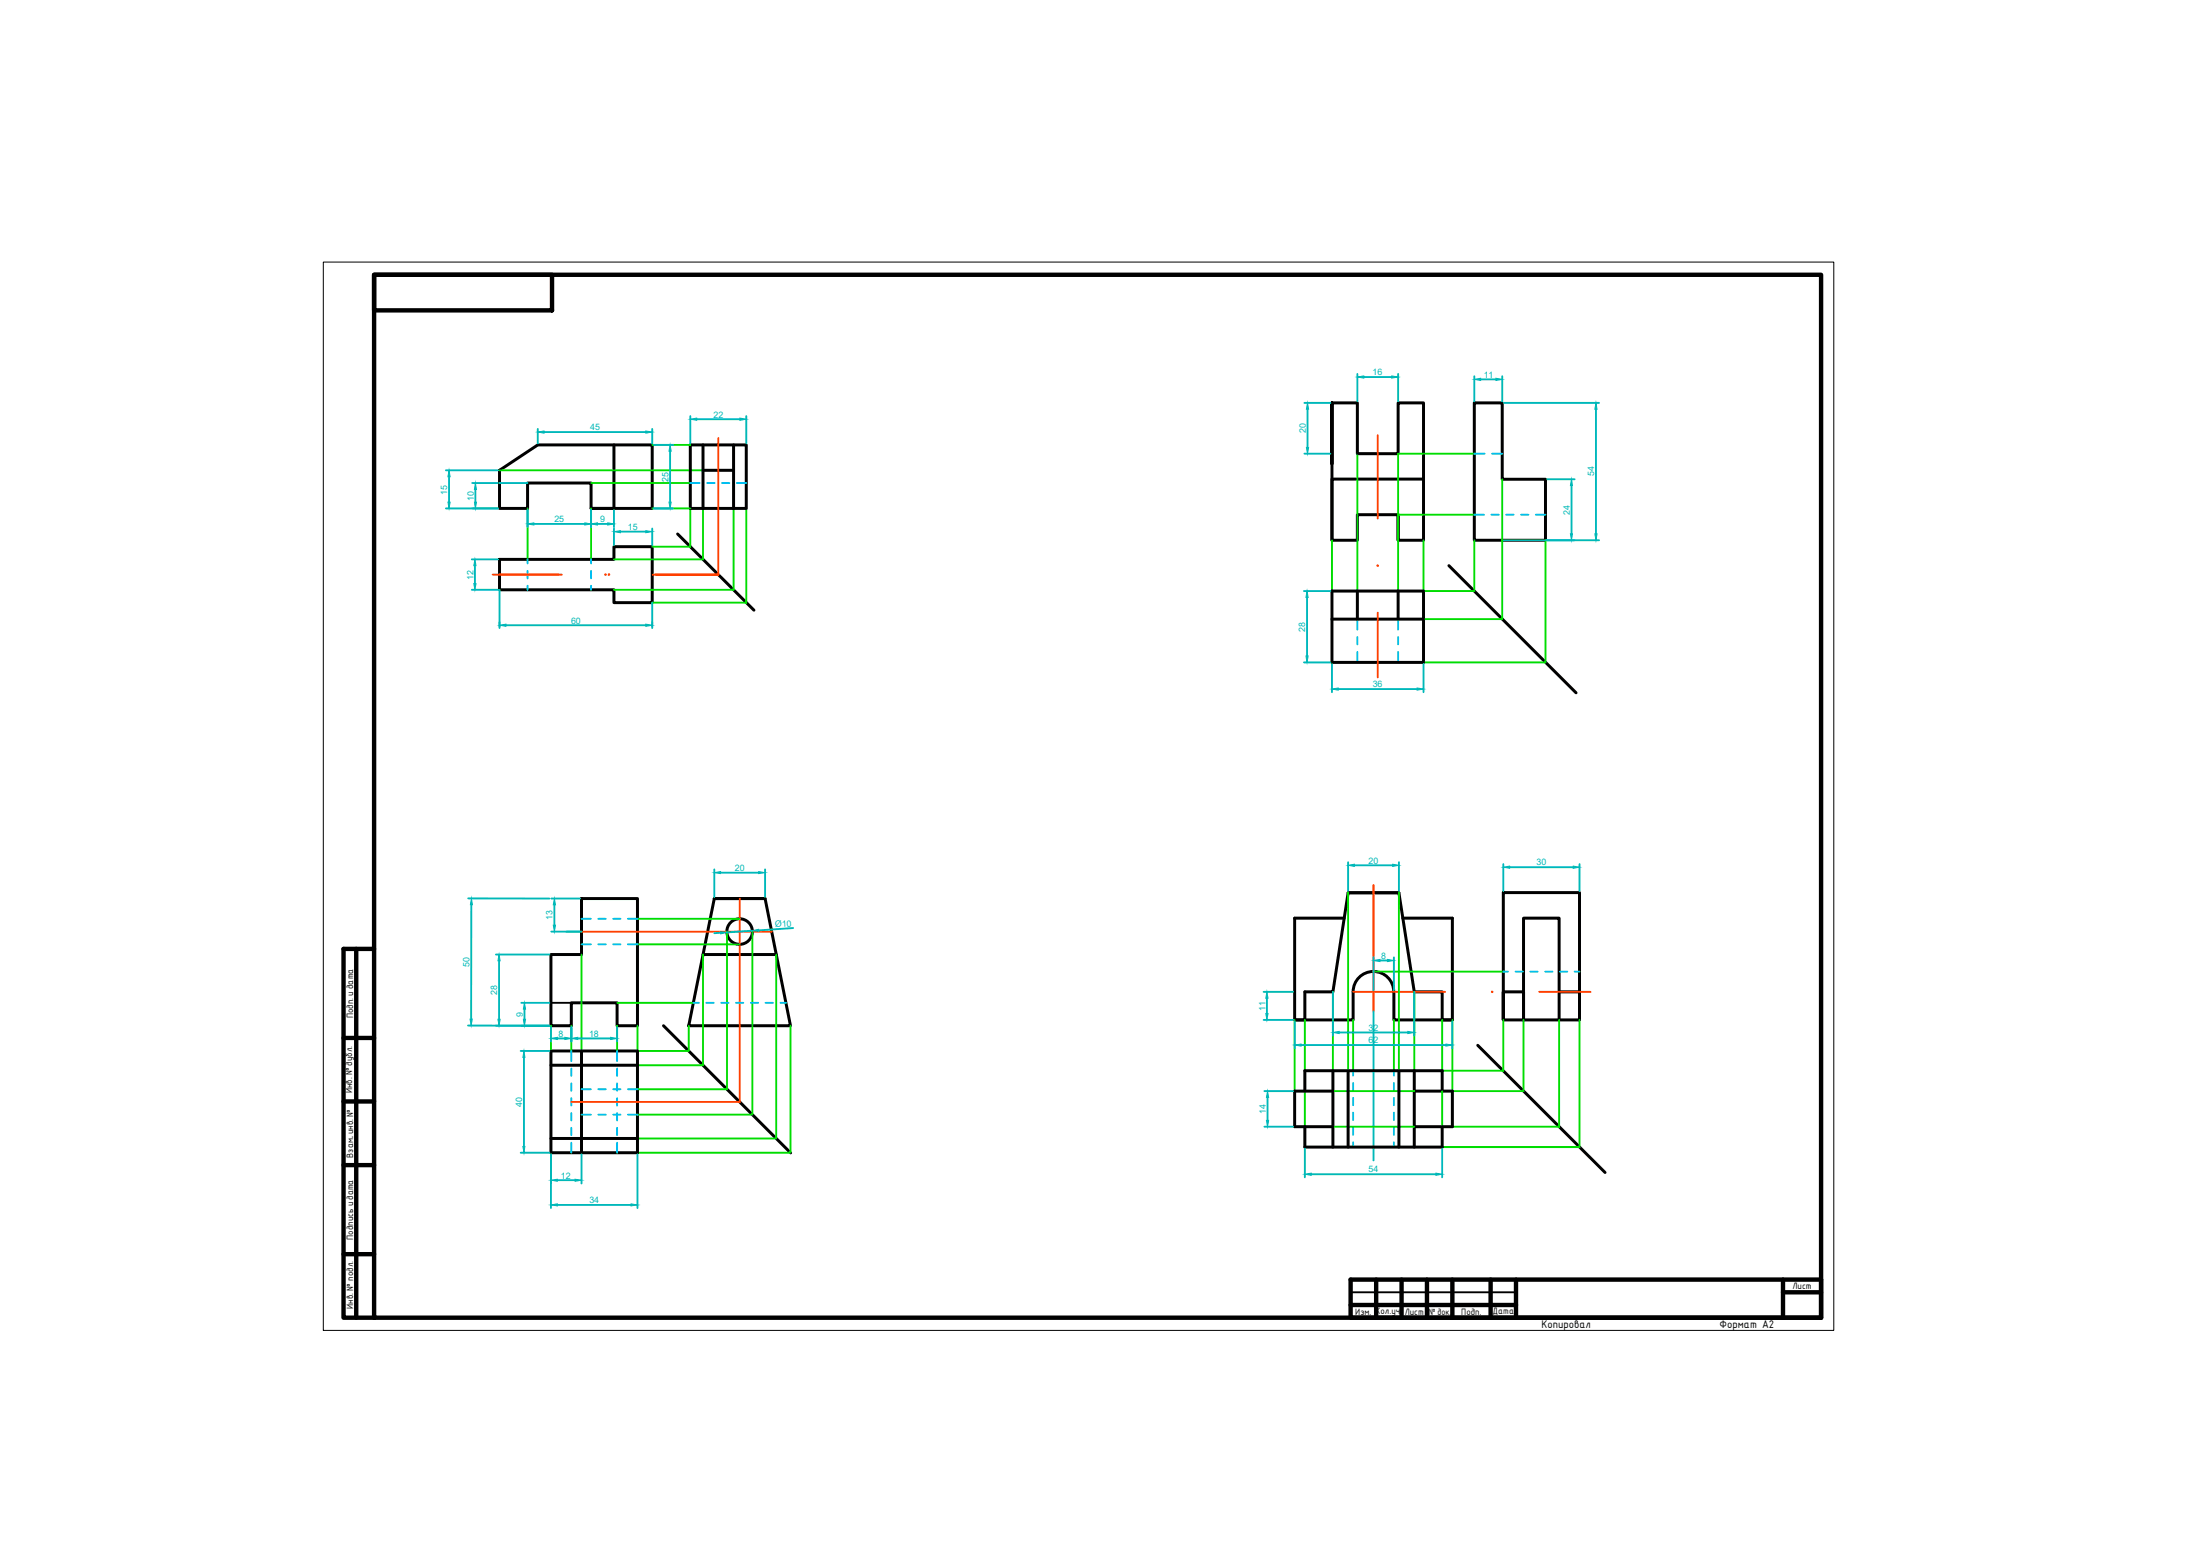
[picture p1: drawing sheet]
<svg xmlns="http://www.w3.org/2000/svg" width="297mm" height="210mm" viewBox="0 0 297 210" stroke-linecap="round" stroke-linejoin="round" font-family="sans-serif">
<g fill="none" stroke="#000" stroke-width=".4">
<path d="M179.8 54.4h3.5v6.8h5.5v-6.8h3.4v18.5h-3.4v-3.4h-5.5v3.4h-3.5v-18.5v8.2M199.1 54.4h3.7v10.3h5.9v8.2h-9.6zM67.4 63.5l5.2-3.4h15.5v8.5h-8.3v-3.4h-8.6v3.4h-3.8zM67.4 75.5h15.5v-1.7h5.2v7.6h-5.2v-1.8h-15.5zM82.9 60.1v8.5h-3.1M91.5 72.1l10.3 10.3M93.2 60.1h7.6v8.5h-7.6zM94.9 60.1v8.5M94.9 63.5h4.1M99 60.1v8.5M179.8 79.8h12.4v9.6h-12.4zM183.3 79.8v3.8"/>
<path d="M188.8 69.5v3.4M188.8 79.8v3.8M192.2 64.7h-12.4v8.2M195.6 76.4l17.2 17.1M179.8 83.6h12.4M78.5 121.3h7.6v17.2h-2.8v-3.1h-6.2v3.1h-2.7v-9.7h4.1zM89.6 138.5l17.2 17.1M94.9 128.8h9.9M96.4 121.3h6.9l3.4 17.2h-13.7zM96.4 121.3h6.9M174.8 137.7h1.4v-3.8h3.8l2-13.4h6.9l2.1 13.4h3.7v3.8h1.4M181.5 123.9h-6.7v13.8h7.9v-3.8a2.74 2.74 0 0 1 2.7-2.8 2.74 2.74 0 0 1 2.8 2.8"/>
<path d="M182 120.5h6.9M189.4 123.9h6.7v13.8h-7.9v-3.8M203 120.5h10.3v17.2h-10.3zM203 133.9v3.8v-3.8h2.7v3.8v-13.8h4.8v13.8M210.5 133.9h2.8v3.8M74.4 141.9h11.7v13.7h-11.7zM74.4 143.8h11.7M74.4 153.7h11.7M78.5 141.9v13.7M176.2 147.3v-2.8h18.5v2.8M176.2 152.1v2.7h18.5v-2.7M180 144.5v10.3"/>
<path d="M180 147.3h-5.2v4.8h5.2M182 144.5v10.3M188.9 144.5v10.3M191 144.5v10.3M191 147.3h5.1v4.8h-5.1M199.5 141.1l17.2 17.2"/>
<circle cx="99.9" cy="125.7" r="1.73"/>
</g>
<g fill="none" stroke="#0d0" stroke-width=".25">
<path d="M67.4 63.5h27.5M71.2 68.6v6.9M79.8 65.2h13.4M79.8 68.6v6.9M88.1 68.6h5.1v5.2h-5.1M88.1 60.1h5.1M94.9 68.6v6.9h-12M99 68.6v11h-16.1M100.8 68.6v12.8h-12.7M179.8 72.9v6.9M183.3 61.2v18.6M188.8 69.5h10.3"/>
<path d="M192.2 72.9v6.9h6.9v-6.9M199.1 61.2h-10.3v18.6M202.8 64.7v18.9h-10.6M208.7 72.9v16.5h-16.5M74.4 138.5v3.4M77.1 138.5v3.4M78.5 128.8v13.1M83.3 138.5v3.4M83.3 135.4h10.3M86.1 138.5v3.4h6.9v-3.4M86.1 124h13.8M86.1 127.5h13.8"/>
<path d="M94.9 128.8v15h-8.8M98.2 125.8v21.2h-12.1M101.6 125.8v24.7h-15.5M104.8 128.8v24.9h-18.7M106.7 138.5v17.1h-20.6M174.8 137.7v9.6M176.2 137.7v6.8M180 133.9v10.6M182 120.5v24M182.7 137.7v6.8M185.4 131.2h17.6M188.2 137.7v6.8"/>
<path d="M188.9 120.5v24M191 133.9v10.6M194.7 137.7v6.8h8.3v-6.8M196.1 137.7v9.6h9.6v-9.6M210.5 137.7v14.4h-14.4M213.3 137.7v17.1M176.2 147.3v4.8M180 147.3h11M180 152.1h11M194.7 154.8h18.6h-18.6M194.7 147.3v4.8"/>
</g>
<g fill="none" stroke="#00bfff" stroke-width=".25">
<path d="M71.2 75.5v.6M71.2 77.1v1M71.2 79.1v.5M79.8 75.5v.6M79.8 77.1v1M79.8 79.1v.5M93.2 65.2h1.3M95.5 65.2h1M97.5 65.2h1M99.5 65.2h1.3M199.1 69.5h1.3M199.1 61.2h1.4"/>
<path d="M201.4 69.5h1M201.5 61.2h1.3M203.4 69.5h1M205.4 69.5h1M207.4 69.5h1.3M183.3 83.6v1.4M183.3 86v1M183.3 88v1.4M188.8 83.6v1.4M188.8 86v1M188.8 88v1.4M78.5 124h1.3"/>
<path d="M78.5 127.5h1.3M80.8 124h1M80.8 127.5h1M82.8 124h1M82.8 127.5h1M84.8 124h1.3M84.8 127.5h1.3M93.6 135.4h.8M95.4 135.4h1M97.4 135.4h1M99.4 135.4h1M101.4 135.4h1"/>
<path d="M103.4 135.4h1M105.4 135.4h.7M203 131.2h.6M204.6 131.2h1M206.6 131.2h1M208.6 131.2h1M210.6 131.2h1M212.6 131.2h.7M77.1 141.9v1.3M77.1 144.2v1M77.1 146.2v1M77.1 148.2v1"/>
<path d="M77.1 150.2v1M77.1 152.2v1M77.1 154.2v1.4M78.5 147h1.3M78.5 150.5h1.3M80.8 147h1M80.8 150.5h1M82.8 147h1M82.8 150.5h1M83.3 141.9v1.3M83.3 144.2v1M83.3 146.2v1"/>
<path d="M83.3 148.2v1M83.3 150.2v1M83.3 152.2v1M83.3 154.2v1.4M84.8 147h1.3M84.8 150.5h1.3M182.7 144.5v.7M182.7 146.2v1M182.7 148.2v1M182.7 150.2v1M182.7 152.2v1M182.7 154.2v.6"/>
<path d="M188.2 144.5v.7M188.2 146.2v1M188.2 148.2v1M188.2 150.2v1M188.2 152.2v1M188.2 154.2v.6"/>
</g>
<!-- layer: 0 -->
<path d="M67.4 77.6v2M183.3 61.2h2.7M74.4 135.4h2.7M78.5 121.3v4.5M182.4 174.4h22.3" fill="none" stroke="#000" stroke-width=".25"/>
<path d="M97 59.1v18.5M186 58.7v11.3M66.5 77.6h9.4M88.1 77.6h8.9h-8.4M186 82.7v8.7M185.4 119.5v17M78.5 125.8h25.7M99.9 121.3v27.4h-22.8M182.7 133.9h12.4M207.8 133.9h7" fill="none" stroke="#ff3f00" stroke-width=".25"/>
<g fill="#ff3f00" stroke="#ff3f00" stroke-width=".14">
<circle cx="82.2" cy="77.6" r=".11"/>
<circle cx="81.7" cy="77.6" r=".11"/>
<circle cx="201.5" cy="133.9" r=".11"/>
<circle cx="186" cy="76.4" r=".11"/>
</g>
<g fill="none" stroke="#00b8b8" stroke-width=".25">
<path d="M72.6 57.9v1.9M73.5 58.3h13.7M88.1 57.9v1.9M93.2 56.2v3.6M94.1 56.6h5.8M100.8 56.2v3.6M176.1 54.4h3.5M176.5 55.2v5.2M183.3 50.5v3.7M184.1 50.9h3.8M188.8 50.5v3.7M199.1 50.8v3.4"/>
<path d="M199.9 51.2h2.1M202.8 50.8v3.4M203 54.4h12.9M215.5 55.3v16.8M60.2 68.6h7M60.2 63.5h7M60.6 64.4v3.4M63.7 75.5h3.5M63.7 79.6h3.5M63.8 65.2h3.4M64.1 76.4v2.4M64.2 66.1v1.7"/>
<path d="M67.4 79.6v5.2M67.4 65.2h3.8M71.2 68.8v2.3M72.1 70.7h6.9M79.8 68.8v2.3M80.7 70.7h1.3M82.9 68.8v2.3M82.9 71.3v2.3M83.8 71.8h3.4M88.1 71.3v2.3M88.3 60.1h2.6M88.3 68.6h2.6"/>
<path d="M90.5 60.9v6.9M176.1 79.8h3.5M176.1 61.2h3.5M203 72.9h12.9M208.9 64.7h3.7M212.2 65.5v6.6M68.3 84.4h18.9M88.1 81.4v3.4M176.1 89.4h3.5M176.5 80.7v7.8M179.8 89.6v3.8M180.7 93h10.6"/>
<path d="M192.2 89.6v3.8M96.4 117.4v3.7M97.3 117.8h5.1M103.3 117.4v3.7M182 116.4v3.9M182.9 116.8h5.1M188.9 116.4v3.9M203 116.6v3.7M203.8 117.1h8.6M213.3 116.6v3.7M63.2 138.4l11 .1M63.2 121.3h11"/>
<path d="M63.6 122.1v15.5M67 128.8h7.2M67.4 129.7v7.9M70.4 135.4h3.8M70.8 136.2v1.4M74.4 138.7v1.9M74.4 125.8h4.1M74.4 121.3h3.9M74.9 122.1v2.8M77.1 138.7v1.9M83.3 138.7v1.9M97.3 125.9l-.9 .1"/>
<path d="M101.6 125.6l-3.4 .3M107.1 125.3l-4.7 .3M170.6 133.9h4M170.6 137.7h4M171.1 134.8v2M174.8 137.9v3.6M180 133.9v3.8M180 137.9v1.9M180.8 139.4h9.3M185.4 129.2v4.5M185.4 136.5v20.1M186.3 129.7h1"/>
<path d="M188.2 129.2v4.5M191 133.9v3.8M191 137.9v1.9M196.1 137.9v3.6M70.3 141.9h3.9M70.3 155.6h3.9M70.7 142.7v12.1M74.4 155.8v7.3M75.3 159.3h2.3M75.3 140.2h1M78 140.2h4.5M78.5 155.8v4"/>
<path d="M86.1 155.8v7.3M170.7 147.3h3.9M170.7 152.1h3.9M171.1 148.2v3M175.7 141.1h19.5M176.2 155.1v3.8M177 158.5h16.9M194.7 155.1v3.8M75.3 162.7h9.9"/>
</g>
<g fill="#00b8b8" stroke="#00b8b8" stroke-width=".14">
<path d="M67.4 84.4l.9-.1v.2z"/>
<path d="M87.2 84.3l.9 .1-.9 .1z"/>
<path d="M71.2 70.7l.9-.1v.3z"/>
<path d="M79 70.6l.8 .1-.8 .2z"/>
<path d="M79.8 70.7l.9-.1v.3z"/>
<path d="M82 70.6l.9 .1-.9 .2z"/>
<path d="M90.5 60.1l.1 .8h-.3z"/>
<path d="M90.3 67.8h.3l-.1 .8z"/>
<path d="M72.6 58.3l.9-.1v.3z"/>
<path d="M87.2 58.2l.9 .1-.9 .2z"/>
<path d="M64.2 65.2l.1 .9h-.2z"/>
<path d="M64.1 67.8h.2l-.1 .8z"/>
<path d="M60.6 63.5l.2 .9h-.3z"/>
<path d="M60.5 67.8h.3l-.2 .8z"/>
<path d="M64.1 75.5l.2 .9h-.3z"/>
<path d="M64 78.8h.3l-.2 .8z"/>
<path d="M93.2 56.6l.9-.2v.3z"/>
<path d="M99.9 56.4l.9 .2-.9 .1z"/>
<path d="M82.9 71.8l.9-.2v.3z"/>
<path d="M87.2 71.6l.9 .2-.9 .1z"/>
<path d="M70.7 141.9l.2 .8h-.3z"/>
<path d="M70.6 154.8h.3l-.2 .8z"/>
<path d="M96.4 117.8l.9-.1v.2z"/>
<path d="M102.4 117.7l.9 .1-.9 .1z"/>
<path d="M97.3 125.8l.9 .1-.9 .2z"/>
<path d="M101.6 125.6l.8-.2 .1 .3z"/>
<path d="M74.7 124.9h.3l-.1 .9z"/>
<path d="M74.9 121.3l.1 .8h-.3z"/>
<path d="M74.4 159.3l.9-.1v.3z"/>
<path d="M77.6 159.2l.9 .1-.9 .2z"/>
<path d="M74.4 140.2l.9-.2v.3z"/>
<path d="M76.3 140l.8 .2-.8 .1z"/>
<path d="M77.1 140.2l.9-.2v.3z"/>
<path d="M82.5 140l.8 .2-.8 .1z"/>
<path d="M74.4 162.7l.9-.2v.3z"/>
<path d="M85.2 162.5l.9 .2-.9 .1z"/>
<path d="M70.8 135.4l.2 .8h-.3z"/>
<path d="M70.7 137.6h.3l-.2 .9z"/>
<path d="M67.4 128.8l.1 .9h-.3z"/>
<path d="M67.2 137.6h.3l-.1 .9z"/>
<path d="M63.5 137.6h.3l-.2 .8z"/>
<path d="M63.7 121.3l.1 .8h-.3z"/>
<path d="M199.1 51.2l.8-.1v.3z"/>
<path d="M202 51.1l.8 .1-.8 .2z"/>
<path d="M176.4 60.4h.3l-.2 .8z"/>
<path d="M176.5 54.4l.2 .8h-.3z"/>
<path d="M183.3 50.9l.8-.2v.3z"/>
<path d="M187.9 50.7l.9 .2-.9 .1z"/>
<path d="M179.8 93l.9-.1v.3z"/>
<path d="M191.3 92.9l.9 .1-.9 .2z"/>
<path d="M212.2 64.7l.1 .8h-.3z"/>
<path d="M212 72.1h.3l-.1 .8z"/>
<path d="M215.5 54.4l.1 .9h-.3z"/>
<path d="M215.3 72.1h.3l-.1 .8z"/>
<path d="M176.5 79.8l.1 .9h-.3z"/>
<path d="M176.3 88.5h.3l-.1 .9z"/>
<path d="M182 116.8l.9-.1v.3z"/>
<path d="M188 116.7l.9 .1-.9 .2z"/>
<path d="M171.1 133.9l.1 .9h-.3z"/>
<path d="M170.9 136.8h.3l-.1 .9z"/>
<path d="M180 139.4l.8-.2v.3z"/>
<path d="M190.1 139.2l.9 .2-.9 .1z"/>
<path d="M174.8 141.1l.9-.2v.3z"/>
<path d="M195.2 140.9l.9 .2-.9 .1z"/>
<path d="M176.2 158.5l.8-.1v.3z"/>
<path d="M193.9 158.4l.8 .1-.8 .2z"/>
<path d="M203 117.1l.8-.2v.3z"/>
<path d="M212.4 116.9l.9 .2-.9 .1z"/>
<path d="M171.1 147.3l.2 .9h-.3z"/>
<path d="M171 151.2h.3l-.2 .9z"/>
<path d="M185.4 129.7l.9-.2v.3z"/>
<path d="M187.3 129.5l.9 .2-.9 .1z"/>
</g>
<!-- layer: 0 -->
<g fill="none" stroke="#000" stroke-width=".59">
<path d="M50.5 37.1h195.4v140.8h-195.4zM50.5 37.1h24v4.8h-24zM48.1 128.1v49.8M50.5 128.1h-4.1v49.8h4.1M46.4 140.1h4.1M46.4 148.7h4.1M46.4 157.3h4.1M46.4 169.3h4.1M182.4 172.7h63.5v5.2h-63.5zM182.4 176.2h22.3M185.8 172.7v5.2M189.2 172.7v5.2"/>
<path d="M192.7 172.7v5.2M196.1 172.7v5.2M201.3 172.7v5.2M204.7 172.7v5.2M240.7 174.4h5.2M240.7 172.7v5.2"/>
</g>
<path d="M50.5 128.1v49.8" fill="none" stroke="#000" stroke-width=".3"/>
<path d="M43.7 35.4h203.9v144.2h-203.9z" fill="none" stroke="#000" stroke-width=".14"/>
<g font-size="1.4">
<text x="208.1" y="179.2">Копировал</text>
<text x="232.2" y="179.2">Формат A2</text>
</g>
<g font-size="1.2" fill="#00b8b8">
<text x="185.3" y="50.7">16</text>
<text x="200.3" y="51">11</text>
<text x="79.7" y="58.1">45</text>
<text x="96.3" y="56.4">22</text>
<text x="176.3" y="58.5" transform="rotate(-90 176.3 58.5)">20</text>
<text x="90.2" y="65" transform="rotate(-90 90.2 65)">25</text>
<text x="215.3" y="64.3" transform="rotate(-90 215.3 64.3)">54</text>
<text x="60.4" y="66.8" transform="rotate(-90 60.4 66.8)">15</text>
<text x="64" y="67.6" transform="rotate(-90 64 67.6)">10</text>
<text x="74.9" y="70.5">25</text>
<text x="81" y="70.5">9</text>
<text x="84.8" y="71.5">15</text>
<text x="212" y="69.5" transform="rotate(-90 212 69.5)">24</text>
<text x="63.9" y="78.3" transform="rotate(-90 63.9 78.3)">12</text>
<text x="77.1" y="84.2">60</text>
<text x="176.2" y="85.3" transform="rotate(-90 176.2 85.3)">28</text>
<text x="185.3" y="92.8">36</text>
<text x="99.2" y="117.6">20</text>
<text x="184.8" y="116.6">20</text>
<text x="207.5" y="116.8">30</text>
<text x="74.6" y="124.2" transform="rotate(-90 74.6 124.2)">13</text>
<text x="104.7" y="125.2" transform="rotate(-4 104.7 125.2)">Ø10</text>
<text x="63.4" y="130.5" transform="rotate(-90 63.4 130.5)">50</text>
<text x="186.5" y="129.4">8</text>
<text x="67.1" y="134.3" transform="rotate(-90 67.1 134.3)">28</text>
<text x="70.6" y="137.3" transform="rotate(-90 70.6 137.3)">9</text>
<text x="170.8" y="136.4" transform="rotate(-90 170.8 136.4)">11</text>
<text x="75.4" y="139.9">8</text>
<text x="79.5" y="139.9">18</text>
<text x="184.8" y="139.1">32</text>
<text x="184.8" y="140.8">62</text>
<text x="70.5" y="149.4" transform="rotate(-90 70.5 149.4)">40</text>
<text x="170.9" y="150.4" transform="rotate(-90 170.9 150.4)">14</text>
<text x="75.7" y="159.1">12</text>
<text x="184.8" y="158.3">54</text>
<text x="79.6" y="162.4">34</text>
</g>
<g font-size="1.2">
<text x="47.7" y="137.4" transform="rotate(-90 47.7 137.4)">Подп. и дата</text>
<text x="47.5" y="147.6" transform="rotate(-90 47.5 147.6)">Инв. № дубл.</text>
<text x="47.7" y="153.6" transform="rotate(-90 47.7 153.6)">.</text>
<text x="47.7" y="156.3" transform="rotate(-90 47.7 156.3)">Взам. инв. №</text>
<text x="47.7" y="167.4" transform="rotate(-90 47.7 167.4)">Подпись и дата</text>
<text x="47.7" y="176.6" transform="rotate(-90 47.7 176.6)">Инв. № подл.</text>
<text x="183" y="177.4">Изм. Кол.уч.</text>
<text x="189.7" y="177.4">Лист</text>
<text x="192.9" y="177.4">№ док.</text>
<text x="197.3" y="177.4">Подп.</text>
<text x="201.5" y="177.4">Дата</text>
<text x="242" y="174">Лист</text>
</g>
</svg>
